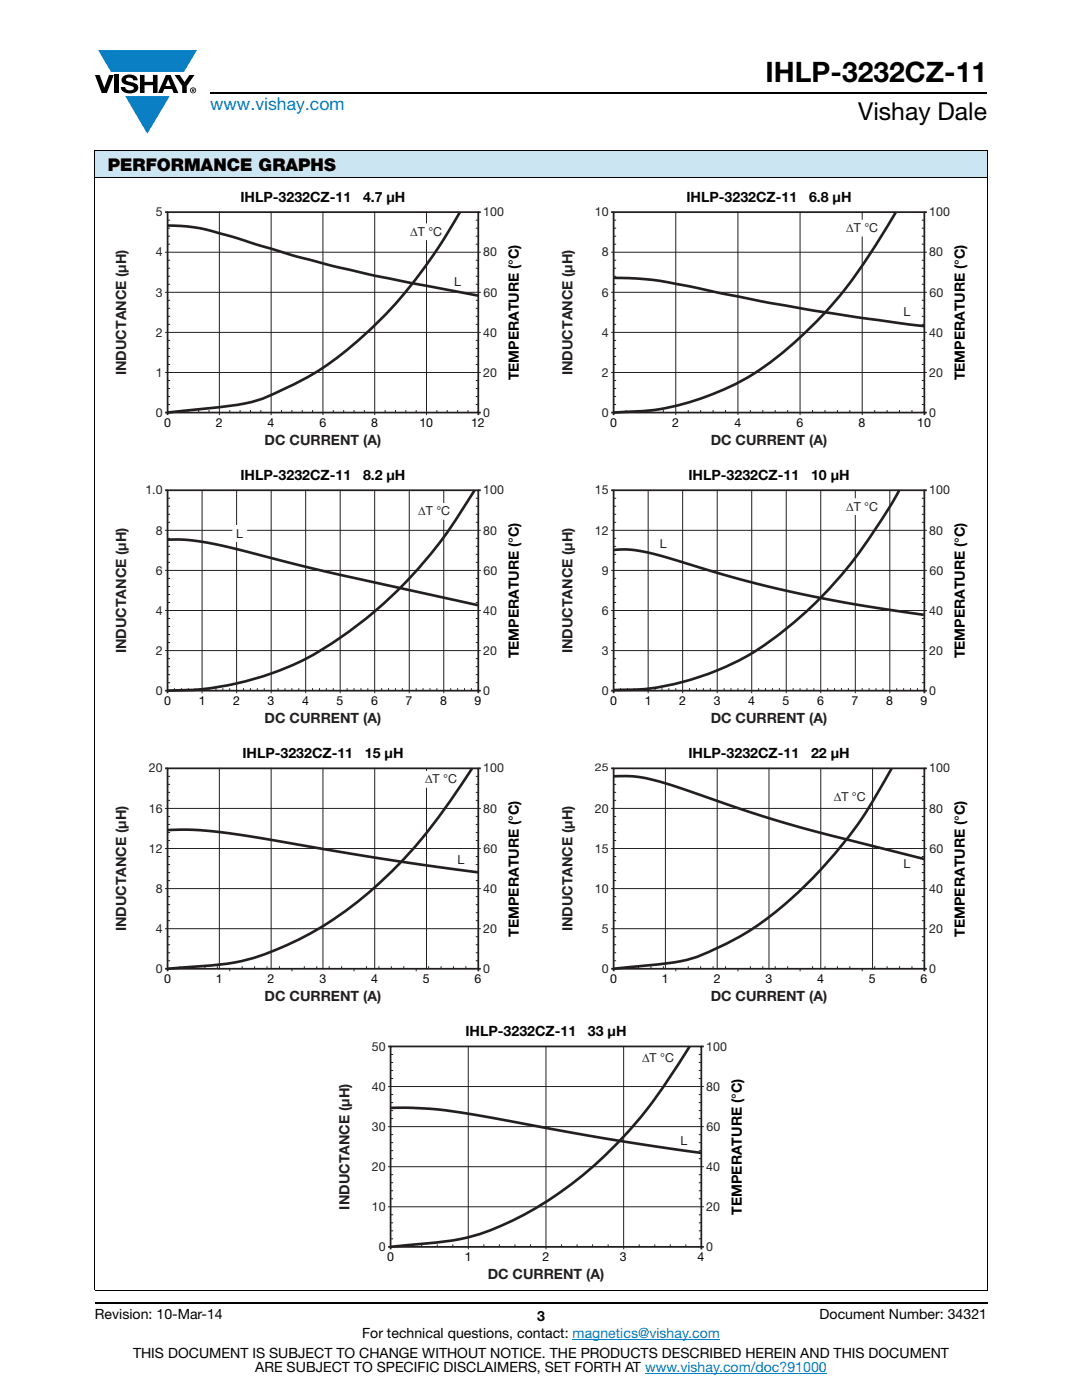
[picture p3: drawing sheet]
<svg xmlns="http://www.w3.org/2000/svg" width="216mm" height="279mm" viewBox="0 0 216 279" stroke-linecap="round" stroke-linejoin="round" font-family="sans-serif">
<g fill="#0a7fc3">
<path d="M19.6 10h19.7l-2.6 4.3h-1.1h-13.5z"/>
<path d="M25 19.2h8.9l-4.5 7.5z"/>
</g>
<g fill="#000">
<path d="M18.9 15h1l.9 2.5 1-2.5h.9l-1.4 3.6h-1zM22.9 15h.9v3.6h-.9zM24.6 15.3a2.1 2.1 0 0 1 2.8 .3l.1 .4h-.9a.79 .79 0 0 0-.7-.5 .79 .79 0 0 0-.8 .4l.3 .3 1 .2a1.08 1.08 0 0 1 1.2 1 1.08 1.08 0 0 1-1.1 1.2 1.73 1.73 0 0 1-2.4-1.2h.9a.96 .96 0 0 0 .8 .6 .96 .96 0 0 0 .9-.4 1.31 1.31 0 0 0-1.2-.6 1.03 1.03 0 0 1-1.1-.6 1.03 1.03 0 0 1 .2-1.1zM27.9 15h.9v1.3h1.7v-1.3h.9v3.6h-.9v-1.6h-1.7v1.6h-.9zM34.8 15h1.1l.9 1.4 1-1.4h1l-1.5 2.2v1.4h-.9v-1.4z"/>
<path d="M33.6 15.9l.5 1.3h-1.1zM33.1 15l-1.6 3.6h1l.3-.8h1.5l.3 .8h1l-1.6-3.6z"/>
<path d="M38.4 17.8h.2v.2h-.2zM38.3 17.7v.7h.1v-.3l.4 .3-.2-.3 .2-.2-.1-.2z"/>
<path d="M38.1 18a.46 .46 0 0 1 .9 0 .46 .46 0 0 1-.9 0zM37.9 18a.6 .6 0 0 0 1.2 0 .6 .6 0 0 0-1.2 0z"/>
</g>
<path d="M42 18.6h155M18.9 260h178.1" fill="none" stroke="#000" stroke-width=".36"/>
<path d="M114.3 267.3h29.3M128.7 274h36.3" fill="none" stroke="#007ec4" stroke-width=".2"/>
<path d="M18.9 30h178.1v5.5h-178.1z" fill="#cce5f3"/>
<path d="M18.9 30h178.1M18.9 35.5h178.1M18.9 30.1v227.3M197 30.1v227.3M18.9 257.5h178.1" fill="none" stroke="#000" stroke-width=".2"/>
<path d="M22.9 37.9h81.2v51.5h-81.2z" fill="#fff"/>
<g fill="none" stroke="#231f20" stroke-width=".2">
<path d="M32.9 50.3h63M32.9 58.3h63M33.4 59.9h.5M33.4 51.9h.5M33.4 53.5h.5M33.4 55.1h.5M33.4 56.7h.5M33.4 43.9h.5M33.4 45.5h.5M33.4 47.1h.5M33.4 48.7h.5M43.8 42.3v40"/>
<path d="M54.1 42.3v40M64.4 42.3v40M74.8 42.3v40M85.1 42.3v40M94.9 59.9h.5M94.9 51.9h.5M94.9 53.5h.5M94.9 55.1h.5M94.9 56.7h.5M94.9 43.9h.5M94.9 45.5h.5M94.9 47.1h.5"/>
<path d="M94.9 48.7h.5M32.9 66.3h63M32.9 74.3h63M33.4 61.5h.5M33.4 63.1h.5M33.4 64.7h.5M33.4 67.9h.5M33.4 69.5h.5M33.4 71.1h.5M33.4 72.7h.5M33.4 75.9h.5M33.4 77.5h.5"/>
<path d="M33.4 79.1h.5M94.9 61.5h.5M94.9 63.1h.5M94.9 64.7h.5M94.9 67.9h.5M94.9 69.5h.5M94.9 71.1h.5M94.9 72.7h.5M94.9 75.9h.5M94.9 77.5h.5M94.9 79.1h.5M33.4 80.7h.5"/>
<path d="M94.9 80.7h.5"/>
</g>
<path d="M32.9 42.3h.5M95.4 42.3h.5M32.9 82.3h.5M95.4 82.3h.5" fill="none" stroke="#231f20" stroke-width=".35"/>
<path d="M89.8 54.8h3v3h-3z" fill="#fff"/>
<path d="M89.8 54.8h3v3h-3z" fill="none" stroke="#fff" stroke-width=".35"/>
<path d="M81.3 44.8h7.5v3h-7.5z" fill="#fff"/>
<path d="M81.3 44.8h7.5v3h-7.5z" fill="none" stroke="#fff" stroke-width=".35"/>
<path d="M33.4 42.3h62v40h-62zM33.4 82.3v.5M95.4 82.3v.5" fill="none" stroke="#231f20" stroke-width=".35"/>
<g fill="none" stroke="#231f20" stroke-width=".2">
<path d="M35.5 81.8v.5M37.6 81.8v.5M39.6 81.8v.5M41.7 81.8v.5M43.8 82.3v.5M45.8 81.8v.5M47.9 81.8v.5M50 81.8v.5M52 81.8v.5M54.1 82.3v.5M56.2 81.8v.5M58.2 81.8v.5"/>
<path d="M60.3 81.8v.5M62.4 81.8v.5M64.4 82.3v.5M66.5 81.8v.5M68.6 81.8v.5M70.6 81.8v.5M72.7 81.8v.5M74.8 82.3v.5M76.8 81.8v.5M78.9 81.8v.5M81 81.8v.5M83 81.8v.5"/>
<path d="M85.1 82.3v.5M87.2 81.8v.5M89.2 81.8v.5M91.3 81.8v.5M93.4 81.8v.5"/>
</g>
<path d="M33.4 45a35.6 35.6 0 0 1 11.9 2l13.5 4.1 8.2 2.1 7.8 1.8 20.6 4M91.8 42.3a90.7 90.7 0 0 1-26.7 30.6 69.6 69.6 0 0 1-14 7.1 110.3 110.3 0 0 1-16.4 2.2l-1.3 .1" fill="none" stroke="#231f20" stroke-width=".53"/>
<path d="M111.9 37.9h81.2v51.5h-81.2z" fill="#fff"/>
<g fill="none" stroke="#231f20" stroke-width=".2">
<path d="M121.9 50.3h63M121.9 58.3h63M122.4 59.9h.5M122.4 51.9h.5M122.4 53.5h.5M122.4 55.1h.5M122.4 56.7h.5M122.4 43.9h.5M122.4 45.5h.5M122.4 47.1h.5M122.4 48.7h.5M134.8 42.3v40"/>
<path d="M147.2 42.3v40M159.6 42.3v40M172 42.3v40M183.9 59.9h.5M183.9 51.9h.5M183.9 53.5h.5M183.9 55.1h.5M183.9 56.7h.5M183.9 43.9h.5M183.9 45.5h.5M183.9 47.1h.5M183.9 48.7h.5"/>
<path d="M121.9 66.3h63M121.9 74.3h63M122.4 61.5h.5M122.4 63.1h.5M122.4 64.7h.5M122.4 67.9h.5M122.4 69.5h.5M122.4 71.1h.5M122.4 72.7h.5M122.4 75.9h.5M122.4 77.5h.5M122.4 79.1h.5"/>
<path d="M183.9 61.5h.5M183.9 63.1h.5M183.9 64.7h.5M183.9 67.9h.5M183.9 69.5h.5M183.9 71.1h.5M183.9 72.7h.5M183.9 75.9h.5M183.9 77.5h.5M183.9 79.1h.5M122.4 80.7h.5M183.9 80.7h.5"/>
</g>
<path d="M121.9 42.3h.5M184.4 42.3h.5M121.9 82.3h.5M184.4 82.3h.5" fill="none" stroke="#231f20" stroke-width=".35"/>
<path d="M179.5 60.8h3v3h-3z" fill="#fff"/>
<path d="M179.5 60.8h3v3h-3z" fill="none" stroke="#fff" stroke-width=".35"/>
<path d="M168.3 44h7.5v3h-7.5z" fill="#fff"/>
<path d="M168.3 44h7.5v3h-7.5z" fill="none" stroke="#fff" stroke-width=".35"/>
<path d="M122.4 42.3h62v40h-62zM122.4 82.3v.5M184.4 82.3v.5" fill="none" stroke="#231f20" stroke-width=".35"/>
<g fill="none" stroke="#231f20" stroke-width=".2">
<path d="M124.9 81.8v.5M127.4 81.8v.5M129.9 81.8v.5M132.4 81.8v.5M134.8 82.3v.5M137.3 81.8v.5M139.8 81.8v.5M142.3 81.8v.5M144.8 81.8v.5M147.2 82.3v.5M149.7 81.8v.5M152.2 81.8v.5"/>
<path d="M154.7 81.8v.5M157.2 81.8v.5M159.6 82.3v.5M162.1 81.8v.5M164.6 81.8v.5M167.1 81.8v.5M169.6 81.8v.5M172.1 82.3v.5M174.5 81.8v.5M177 81.8v.5M179.5 81.8v.5M182 81.8v.5"/>
</g>
<path d="M122.4 55.5h2.1a86.5 86.5 0 0 1 18.1 2.8l10.3 2 9.8 1.7 9.3 1.5 12.4 1.6M178.8 42.3a121.3 121.3 0 0 1-13.8 19.7 67.8 67.8 0 0 1-18.4 14.7 50.7 50.7 0 0 1-23.2 5.6h-1" fill="none" stroke="#231f20" stroke-width=".53"/>
<path d="M22.9 93.4h81.2v51.5h-81.2z" fill="#fff"/>
<g fill="none" stroke="#231f20" stroke-width=".2">
<path d="M33.4 99.4h.5M40.3 97.8v40M47.2 97.8v40M54.1 97.8v40M61 97.8v40M67.9 97.8v40M74.8 97.8v40M81.7 97.8v40M88.5 97.8v40M94.9 99.4h.5M32.9 113.8h63M32.9 105.8h63"/>
<path d="M33.4 115.4h.5M33.4 117h.5M33.4 118.6h.5M33.4 107.4h.5M33.4 109h.5M33.4 110.6h.5M33.4 112.2h.5M33.4 101h.5M33.4 102.6h.5M33.4 104.2h.5M94.9 115.4h.5M94.9 117h.5"/>
<path d="M94.9 118.6h.5M94.9 107.4h.5M94.9 109h.5M94.9 110.6h.5M94.9 112.2h.5M94.9 101h.5M94.9 102.6h.5M94.9 104.2h.5M32.9 129.8h63M32.9 121.8h63M33.4 137.8h.3M33.4 120.2h.5"/>
<path d="M33.4 123.4h.5M33.4 125h.5M33.4 126.6h.5M33.4 128.2h.5M33.4 131.4h.5M33.4 133h.5M33.4 134.6h.5M33.4 136.2h.5M94.9 120.2h.5M94.9 123.4h.5M94.9 125h.5M94.9 126.6h.5"/>
<path d="M94.9 128.2h.5M94.9 131.4h.5M94.9 133h.5M94.9 134.6h.5M94.9 136.2h.5"/>
</g>
<path d="M94.7 97.8a92.2 92.2 0 0 1-20.7 24.8 63.4 63.4 0 0 1-20.6 12.1 59.1 59.1 0 0 1-20 3.1M33.4 107.7a52.6 52.6 0 0 1 15.5 2.3l16 4 30.5 6.8" fill="none" stroke="#231f20" stroke-width=".53"/>
<path d="M32.9 97.8h.5M95.4 97.8h.5M32.9 137.8h.5M95.4 137.8h.5" fill="none" stroke="#231f20" stroke-width=".35"/>
<path d="M82.9 100.6h7.5v3h-7.5z" fill="#fff"/>
<path d="M82.9 100.6h7.5v3h-7.5z" fill="none" stroke="#fff" stroke-width=".35"/>
<path d="M33.4 97.8h62v40h-62zM33.4 137.8v.5M95.4 137.8v.5" fill="none" stroke="#231f20" stroke-width=".35"/>
<g fill="none" stroke="#231f20" stroke-width=".2">
<path d="M34.8 137.3v.5M36.2 137.3v.5M37.6 137.3v.5M38.9 137.3v.5M40.3 137.8v.5M41.7 137.3v.5M43.1 137.3v.5M44.5 137.3v.5M45.8 137.3v.5M47.2 137.8v.5M48.6 137.3v.5M50 137.3v.5"/>
<path d="M51.3 137.3v.5M52.7 137.3v.5M54.1 137.8v.5M55.5 137.3v.5M56.9 137.3v.5M58.2 137.3v.5M59.6 137.3v.5M61 137.8v.5M62.4 137.3v.5M63.8 137.3v.5M65.1 137.3v.5M66.5 137.3v.5"/>
<path d="M67.9 137.8v.5M69.3 137.3v.5M70.6 137.3v.5M72 137.3v.5M73.4 137.3v.5M74.8 137.8v.5M76.2 137.3v.5M77.5 137.3v.5M78.9 137.3v.5M80.3 137.3v.5M81.7 137.8v.5M83 137.3v.5"/>
<path d="M84.4 137.3v.5M85.8 137.3v.5M87.2 137.3v.5M88.6 137.8v.5M89.9 137.3v.5M91.3 137.3v.5M92.7 137.3v.5M94.1 137.3v.5"/>
</g>
<path d="M46.5 105h2.6v3h-2.6z" fill="#fff"/>
<path d="M46.5 105h2.6v3h-2.6z" fill="none" stroke="#fff" stroke-width=".35"/>
<path d="M111.9 93.4h81.2v51.5h-81.2z" fill="#fff"/>
<g fill="none" stroke="#231f20" stroke-width=".2">
<path d="M122.4 99.4h.5M129.3 97.8v40M136.2 97.8v40M143.1 97.8v40M150 97.8v40M156.9 97.8v40M163.8 97.8v40M170.7 97.8v40M177.6 97.8v40M183.9 99.4h.5M121.9 113.8h63M121.9 105.8h63"/>
<path d="M122.4 115.4h.5M122.4 117h.5M122.4 118.6h.5M122.4 107.4h.5M122.4 109h.5M122.4 110.6h.5M122.4 112.2h.5M122.4 101h.5M122.4 102.6h.5M122.4 104.2h.5M183.9 115.4h.5M183.9 117h.5"/>
<path d="M183.9 118.6h.5M183.9 107.4h.5M183.9 109h.5M183.9 110.6h.5M183.9 112.2h.5M183.9 101h.5M183.9 102.6h.5M183.9 104.2h.5M121.9 129.8h63M121.9 121.8h63M122.4 120.2h.5M122.4 123.4h.5"/>
<path d="M122.4 125h.5M122.4 126.6h.5M122.4 128.2h.5M122.4 131.4h.5M122.4 133h.5M122.4 134.6h.5M122.4 136.2h.5M122.4 137.8h.3M183.9 120.2h.5M183.9 123.4h.5M183.9 125h.5M183.9 126.6h.5"/>
<path d="M183.9 128.2h.5M183.9 131.4h.5M183.9 133h.5M183.9 134.6h.5M183.9 136.2h.5"/>
</g>
<path d="M121.9 97.8h.5M184.4 97.8h.5M121.9 137.8h.5M184.4 137.8h.5" fill="none" stroke="#231f20" stroke-width=".35"/>
<path d="M168.3 99.6h7.5v3h-7.5z" fill="#fff"/>
<path d="M168.3 99.6h7.5v3h-7.5z" fill="none" stroke="#fff" stroke-width=".35"/>
<path d="M122.4 97.8h62v40h-62zM122.4 137.8v.5M184.4 137.8v.5" fill="none" stroke="#231f20" stroke-width=".35"/>
<g fill="none" stroke="#231f20" stroke-width=".2">
<path d="M123.8 137.3v.5M125.2 137.3v.5M126.6 137.3v.5M128 137.3v.5M129.3 137.8v.5M130.7 137.3v.5M132.1 137.3v.5M133.5 137.3v.5M134.8 137.3v.5M136.2 137.8v.5M137.6 137.3v.5M139 137.3v.5"/>
<path d="M140.4 137.3v.5M141.7 137.3v.5M143.1 137.8v.5M144.5 137.3v.5M145.9 137.3v.5M147.2 137.3v.5M148.6 137.3v.5M150 137.8v.5M151.4 137.3v.5M152.8 137.3v.5M154.1 137.3v.5M155.5 137.3v.5"/>
<path d="M156.9 137.8v.5M158.3 137.3v.5M159.6 137.3v.5M161 137.3v.5M162.4 137.3v.5M163.8 137.8v.5M165.2 137.3v.5M166.5 137.3v.5M167.9 137.3v.5M169.3 137.3v.5M170.7 137.8v.5M172 137.3v.5"/>
<path d="M173.4 137.3v.5M174.8 137.3v.5M176.2 137.3v.5M177.6 137.8v.5M178.9 137.3v.5M180.3 137.3v.5M181.7 137.3v.5M183.1 137.3v.5"/>
</g>
<path d="M131.1 107h2.6v3h-2.6z" fill="#fff"/>
<path d="M131.1 107h2.6v3h-2.6z" fill="none" stroke="#fff" stroke-width=".35"/>
<path d="M179.4 97.8a93.7 93.7 0 0 1-20.5 26 53.2 53.2 0 0 1-33 13.9h-3.5M122.4 109.8a30.1 30.1 0 0 1 11.7 1.8l13.1 3.9 10.9 2.7 12 2.3 14.2 2.2" fill="none" stroke="#231f20" stroke-width=".53"/>
<path d="M22.9 148.9h81.2v51.5h-81.2z" fill="#fff"/>
<g fill="none" stroke="#231f20" stroke-width=".2">
<path d="M33.4 154.9h.5M33.4 156.5h.5M33.4 158.1h.5M33.4 159.7h.5M43.8 153.3v40M54.1 153.3v40M74.8 153.3v40M85.1 153.3v40M94.9 154.9h.5M94.9 156.5h.5M94.9 158.1h.5M94.9 159.7h.5"/>
<path d="M32.9 161.3h63M32.9 169.3h63M32.9 177.3h63M33.4 170.9h.5M33.4 172.5h.5M33.4 174.1h.5M33.4 175.7h.5M33.4 178.9h.5M33.4 162.9h.5M33.4 164.5h.5M33.4 166.1h.5M33.4 167.7h.5"/>
<path d="M94.9 170.9h.5M94.9 172.5h.5M94.9 174.1h.5M94.9 175.7h.5M94.9 178.9h.5M94.9 162.9h.5M94.9 164.5h.5M94.9 166.1h.5M94.9 167.7h.5M32.9 185.3h63M33.4 180.5h.5M33.4 182.1h.5"/>
<path d="M33.4 183.7h.5M33.4 186.9h.5M33.4 188.5h.5M33.4 190.1h.5M33.4 191.7h.5M94.9 180.5h.5M94.9 182.1h.5M94.9 183.7h.5M94.9 186.9h.5M94.9 188.5h.5M94.9 190.1h.5M94.9 191.7h.5"/>
</g>
<path d="M32.9 153.3h.5M95.4 153.3h.5M32.9 193.3h.5M95.4 193.3h.5" fill="none" stroke="#231f20" stroke-width=".35"/>
<path d="M90.5 170.2h3v3h-3z" fill="#fff"/>
<path d="M90.5 170.2h3v3h-3z" fill="none" stroke="#fff" stroke-width=".35"/>
<path d="M84.3 154h7.5v3h-7.5z" fill="#fff"/>
<path d="M84.3 154h7.5v3h-7.5z" fill="none" stroke="#fff" stroke-width=".35"/>
<path d="M33.4 153.3h62v40h-62zM33.4 193.3v.5M95.4 193.3v.5" fill="none" stroke="#231f20" stroke-width=".35"/>
<g fill="none" stroke="#231f20" stroke-width=".2">
<path d="M64.4 153.3v40M35.9 192.8v.5M38.4 192.8v.5M40.9 192.8v.5M43.4 192.8v.5M45.8 193.3v.5M48.3 192.8v.5M50.8 192.8v.5M53.3 192.8v.5M55.8 192.8v.5M58.2 193.3v.5M60.7 192.8v.5"/>
<path d="M63.2 192.8v.5M65.7 192.8v.5M68.2 192.8v.5M70.6 193.3v.5M73.1 192.8v.5M75.6 192.8v.5M78.1 192.8v.5M80.6 192.8v.5M83 193.3v.5M85.5 192.8v.5M88 192.8v.5M90.5 192.8v.5"/>
<path d="M93 192.8v.5"/>
</g>
<path d="M94.2 153.3a105.6 105.6 0 0 1-21.1 25.3 62.9 62.9 0 0 1-25.1 13.3 122.3 122.3 0 0 1-14.6 1.4M33.4 165.7a89.5 89.5 0 0 1 20.2 1.8l22.7 3.9 19.1 2.7" fill="none" stroke="#231f20" stroke-width=".53"/>
<path d="M111.9 148.9h81.2v51.5h-81.2z" fill="#fff"/>
<g fill="none" stroke="#231f20" stroke-width=".2">
<path d="M122.4 154.9h.5M122.4 156.5h.5M122.4 158.1h.5M122.4 159.7h.5M132.8 153.3v40M143.1 153.3v40M163.8 153.3v40M174.1 153.3v40M183.9 154.9h.5M183.9 156.5h.5M183.9 158.1h.5M183.9 159.7h.5"/>
<path d="M121.9 161.3h63M121.9 169.3h63M121.9 177.3h63M122.4 170.9h.5M122.4 172.5h.5M122.4 174.1h.5M122.4 175.7h.5M122.4 178.9h.5M122.4 162.9h.5M122.4 164.5h.5M122.4 166.1h.5M122.4 167.7h.5"/>
<path d="M183.9 170.9h.5M183.9 172.5h.5M183.9 174.1h.5M183.9 175.7h.5M183.9 178.9h.5M183.9 162.9h.5M183.9 164.5h.5M183.9 166.1h.5M183.9 167.7h.5M121.9 185.3h63M122.4 180.5h.5M122.4 182.1h.5"/>
<path d="M122.4 183.7h.5M122.4 186.9h.5M122.4 188.5h.5M122.4 190.1h.5M122.4 191.7h.5M183.9 180.5h.5M183.9 182.1h.5M183.9 183.7h.5M183.9 186.9h.5M183.9 190.1h.5M183.9 191.7h.5M183.9 188.5h.5"/>
</g>
<path d="M121.9 153.3h.5M184.4 153.3h.5M121.9 193.3h.5M184.4 193.3h.5" fill="none" stroke="#231f20" stroke-width=".35"/>
<path d="M179.5 171h3v3h-3z" fill="#fff"/>
<path d="M179.5 171h3v3h-3z" fill="none" stroke="#fff" stroke-width=".35"/>
<path d="M165.8 157.6h7.5v3h-7.5z" fill="#fff"/>
<path d="M165.8 157.6h7.5v3h-7.5z" fill="none" stroke="#fff" stroke-width=".35"/>
<path d="M122.4 153.3h62v40h-62zM122.4 193.3v.5M184.4 193.3v.5" fill="none" stroke="#231f20" stroke-width=".35"/>
<g fill="none" stroke="#231f20" stroke-width=".2">
<path d="M153.4 153.3v40M124.9 192.8v.5M127.4 192.8v.5M129.9 192.8v.5M132.4 192.8v.5M134.8 193.3v.5M137.3 192.8v.5M139.8 192.8v.5M142.3 192.8v.5M144.8 192.8v.5M147.2 193.3v.5M149.7 192.8v.5"/>
<path d="M152.2 192.8v.5M154.7 192.8v.5M157.2 192.8v.5M159.7 193.3v.5M162.1 192.8v.5M164.6 192.8v.5M167.1 192.8v.5M169.6 192.8v.5M172.1 193.3v.5M174.5 192.8v.5M177 192.8v.5M179.5 192.8v.5"/>
<path d="M182 192.8v.5"/>
</g>
<path d="M122.4 154.9a31.8 31.8 0 0 1 13.5 2.4l12.4 4.3 8.8 2.8 7.7 2.1 19.6 4.9M177.9 153.3a88.1 88.1 0 0 1-27.6 32 62.1 62.1 0 0 1-12.4 6 92.2 92.2 0 0 1-14.3 1.9l-1.2 .1" fill="none" stroke="#231f20" stroke-width=".53"/>
<path d="M67.4 204.4h81.3v51.5h-81.3z" fill="#fff"/>
<path d="M77.4 208.8h.5M77.9 208.8h62v40h-62zM139.9 208.8h.5M77.4 248.8h.5v.5M140.4 248.8h-.5l.1 .5" fill="none" stroke="#231f20" stroke-width=".35"/>
<g fill="none" stroke="#231f20" stroke-width=".2">
<path d="M77.4 216.8h63M77.9 218.4h.5M77.9 210.4h.5M77.9 212h.5M77.9 213.6h.5M77.9 215.2h.5M93.4 208.8v40.5M108.9 208.8v40.5M124.4 208.8v40.5M139.4 218.4h.5M139.4 210.4h.5M139.4 212h.5"/>
<path d="M139.4 213.6h.5M139.4 215.2h.5M77.4 224.8h63M77.4 232.8h63M77.9 226.4h.5M77.9 228h.5M77.9 229.6h.5M77.9 231.2h.5M77.9 234.4h.5M77.9 236h.5M77.9 237.6h.5M77.9 239.2h.5"/>
<path d="M77.9 220h.5M77.9 221.6h.5M77.9 223.2h.5M139.4 226.4h.5M139.4 228h.5M139.4 229.6h.5M139.4 231.2h.5M139.4 234.4h.5M139.4 236h.5M139.4 237.6h.5M139.4 239.2h.5M139.4 220h.5"/>
<path d="M139.4 221.6h.5M139.4 223.2h.5M77.4 240.8h63M77.9 242.4h.5M77.9 244h.5M77.9 245.6h.5M77.9 247.2h.5M81 248.3v.5M84.1 248.3v.5M87.2 248.3v.5M90.3 248.3v.5M96.5 248.3v.5"/>
<path d="M99.6 248.3v.5M102.7 248.3v.5M105.8 248.3v.5M112 248.3v.5M115.1 248.3v.5M118.2 248.3v.5M121.3 248.3v.5M127.5 248.3v.5M130.6 248.3v.5M133.7 248.3v.5M136.8 248.3v.5M139.4 242.4h.5"/>
<path d="M139.4 244h.5M139.4 245.6h.5M139.4 247.2h.5"/>
</g>
<path d="M135 226.2h3v3h-3z" fill="#fff"/>
<path d="M135 226.2h3v3h-3z" fill="none" stroke="#fff" stroke-width=".35"/>
<path d="M127.5 209.5h7.5v3h-7.5z" fill="#fff"/>
<path d="M127.5 209.5h7.5v3h-7.5z" fill="none" stroke="#fff" stroke-width=".35"/>
<path d="M137.6 208.8a102.1 102.1 0 0 1-15.5 20.5 69.7 69.7 0 0 1-27.1 17.2 85.7 85.7 0 0 1-15.9 2.2l-1.2 .1M77.9 221.1l7.3 .1 5.7 .7 29.9 5.3 19.1 2.9" fill="none" stroke="#231f20" stroke-width=".53"/>
<text font-size="5.6" x="152.8" y="16.4">IHLP-3232CZ-11</text>
<text font-size="4.9" x="171.3" y="24">Vishay Dale</text>
<text font-size="3.5" fill="#007ec4" x="42" y="21.9">www.vishay.com</text>
<text font-size="3.5" x="21.5" y="34.1">PERFORMANCE GRAPHS</text>
<g font-size="2.8" fill="#020303">
<text x="48" y="40.3">IHLP-3232CZ-11</text>
<text x="72.4" y="40.3">4.7 μH</text>
<text x="137" y="40.3">IHLP-3232CZ-11</text>
<text x="161.4" y="40.3">6.8 μH</text>
<text x="48" y="95.8">IHLP-3232CZ-11</text>
<text x="72.4" y="95.8">8.2 μH</text>
<text x="137.4" y="95.8">IHLP-3232CZ-11</text>
<text x="161.8" y="95.8">10 μH</text>
<text x="48.4" y="151.3">IHLP-3232CZ-11</text>
<text x="72.8" y="151.3">15 μH</text>
<text x="137.4" y="151.3">IHLP-3232CZ-11</text>
<text x="161.8" y="151.3">22 μH</text>
<text x="92.9" y="206.8">IHLP-3232CZ-11</text>
<text x="117.3" y="206.8">33 μH</text>
</g>
<g font-size="2.8" fill="#231f20">
<text x="25.2" y="74.9" transform="rotate(-90 25.2 74.9)">INDUCTANCE (μH)</text>
<text x="114.2" y="74.9" transform="rotate(-90 114.2 74.9)">INDUCTANCE (μH)</text>
<text x="52.8" y="88.8">DC CURRENT (A)</text>
<text x="141.8" y="88.8">DC CURRENT (A)</text>
<text x="25.2" y="130.4" transform="rotate(-90 25.2 130.4)">INDUCTANCE (μH)</text>
<text x="114.2" y="130.4" transform="rotate(-90 114.2 130.4)">INDUCTANCE (μH)</text>
<text x="52.8" y="144.3">DC CURRENT (A)</text>
<text x="141.8" y="144.3">DC CURRENT (A)</text>
<text x="25.2" y="185.9" transform="rotate(-90 25.2 185.9)">INDUCTANCE (μH)</text>
<text x="114.2" y="185.9" transform="rotate(-90 114.2 185.9)">INDUCTANCE (μH)</text>
<text x="52.8" y="199.8">DC CURRENT (A)</text>
<text x="141.8" y="199.8">DC CURRENT (A)</text>
<text x="69.7" y="241.4" transform="rotate(-90 69.7 241.4)">INDUCTANCE (μH)</text>
<text x="97.3" y="255.3">DC CURRENT (A)</text>
</g>
<g font-size="2.8">
<text x="103.5" y="75.9" transform="rotate(-90 103.5 75.9)">TEMPERATURE (°C)</text>
<text x="192.5" y="75.9" transform="rotate(-90 192.5 75.9)">TEMPERATURE (°C)</text>
<text x="103.5" y="131.4" transform="rotate(-90 103.5 131.4)">TEMPERATURE (°C)</text>
<text x="192.5" y="131.4" transform="rotate(-90 192.5 131.4)">TEMPERATURE (°C)</text>
<text x="103.5" y="186.9" transform="rotate(-90 103.5 186.9)">TEMPERATURE (°C)</text>
<text x="192.5" y="186.9" transform="rotate(-90 192.5 186.9)">TEMPERATURE (°C)</text>
<text x="148" y="242.4" transform="rotate(-90 148 242.4)">TEMPERATURE (°C)</text>
<text x="18.9" y="263.3">Revision: 10-Mar-14</text>
<text x="107.2" y="263.6">3</text>
<text x="163.6" y="263.3">Document Number: 34321</text>
<text x="72.3" y="267.1">For technical questions, contact: magnetics@vishay.com</text>
<text x="26.5" y="271">THIS DOCUMENT IS SUBJECT TO CHANGE WITHOUT NOTICE. THE PRODUCTS DESCRIBED HEREIN AND THIS DOCUMENT</text>
<text x="50.9" y="273.8">ARE SUBJECT TO SPECIFIC DISCLAIMERS, SET FORTH AT www.vishay.com/doc?91000</text>
</g>
<g font-size="2.5" fill="#231f20">
<text x="31.1" y="43.2">5</text>
<text x="81.9" y="47.1">ΔT °C</text>
<text x="96.4" y="43.2">100</text>
<text x="118.7" y="43.2">10</text>
<text x="168.9" y="46.4">ΔT °C</text>
<text x="185.4" y="43.2">100</text>
<text x="31.1" y="51.2">4</text>
<text x="96.4" y="51.2">80</text>
<text x="120.1" y="51.2">8</text>
<text x="185.4" y="51.2">80</text>
<text x="31.1" y="59.2">3</text>
<text x="90.6" y="57.1">L</text>
<text x="96.5" y="59.2">60</text>
<text x="120.1" y="59.2">6</text>
<text x="185.5" y="59.2">60</text>
<text x="180.3" y="63.1">L</text>
<text x="31.1" y="67.2">2</text>
<text x="96.4" y="67.2">40</text>
<text x="120.1" y="67.2">4</text>
<text x="185.4" y="67.2">40</text>
<text x="31.1" y="75.2">1</text>
<text x="96.4" y="75.2">20</text>
<text x="120.1" y="75.2">2</text>
<text x="185.4" y="75.2">20</text>
<text x="31.1" y="83.2">0</text>
<text x="96.4" y="83.2">0</text>
<text x="120.1" y="83.2">0</text>
<text x="185.4" y="83.2">0</text>
<text x="29" y="98.7">1.0</text>
<text x="96.4" y="98.7">100</text>
<text x="118.7" y="98.7">15</text>
<text x="168.8" y="101.9">ΔT °C</text>
<text x="185.4" y="98.7">100</text>
<text x="31.1" y="106.7">8</text>
<text x="47.1" y="107.3">L</text>
<text x="83.5" y="102.9">ΔT °C</text>
<text x="96.4" y="106.7">80</text>
<text x="118.7" y="106.7">12</text>
<text x="185.4" y="106.7">80</text>
<text x="131.7" y="109.3">L</text>
<text x="31.1" y="114.7">6</text>
<text x="96.5" y="114.7">60</text>
<text x="120.1" y="114.7">9</text>
<text x="185.5" y="114.7">60</text>
<text x="31.1" y="122.7">4</text>
<text x="96.4" y="122.7">40</text>
<text x="120.1" y="122.7">6</text>
<text x="185.4" y="122.7">40</text>
<text x="31.1" y="130.7">2</text>
<text x="96.4" y="130.7">20</text>
<text x="120.1" y="130.7">3</text>
<text x="185.4" y="130.7">20</text>
<text x="31.1" y="138.7">0</text>
<text x="96.4" y="138.7">0</text>
<text x="120.1" y="138.7">0</text>
<text x="185.4" y="138.7">0</text>
<text x="29.7" y="154.2">20</text>
<text x="96.4" y="154.2">100</text>
<text x="185.4" y="154.2">100</text>
<text x="84.8" y="156.4">ΔT °C</text>
<text x="166.4" y="159.9">ΔT °C</text>
<text x="29.7" y="162.2">16</text>
<text x="96.4" y="162.2">80</text>
<text x="118.7" y="162.2">20</text>
<text x="185.4" y="162.2">80</text>
<text x="29.7" y="170.2">12</text>
<text x="91.3" y="172.4">L</text>
<text x="96.5" y="170.2">60</text>
<text x="118.7" y="170.2">15</text>
<text x="180.3" y="173.3">L</text>
<text x="185.5" y="170.2">60</text>
<text x="31.1" y="178.2">8</text>
<text x="96.4" y="178.2">40</text>
<text x="118.7" y="178.2">10</text>
<text x="185.4" y="178.2">40</text>
<text x="31.1" y="186.2">4</text>
<text x="96.4" y="186.2">20</text>
<text x="120.1" y="186.2">5</text>
<text x="185.4" y="186.2">20</text>
<text x="31.1" y="194.2">0</text>
<text x="96.4" y="194.2">0</text>
<text x="120.1" y="194.2">0</text>
<text x="185.4" y="194.2">0</text>
<text x="74.2" y="209.7">50</text>
<text x="140.9" y="209.7">100</text>
<text x="128.1" y="211.9">ΔT °C</text>
<text x="74.2" y="217.7">40</text>
<text x="140.9" y="217.7">80</text>
<text x="74.2" y="225.7">30</text>
<text x="141" y="225.7">60</text>
<text x="74.2" y="233.7">20</text>
<text x="135.8" y="228.5">L</text>
<text x="140.9" y="233.7">40</text>
<text x="74.2" y="241.7">10</text>
<text x="140.9" y="241.7">20</text>
<text x="75.6" y="249.7">0</text>
<text x="140.9" y="249.7">0</text>
</g>
<g font-size="2.5" fill="#020303">
<text x="32.8" y="85.2">0</text>
<text x="43.1" y="85.2">2</text>
<text x="53.4" y="85.2">4</text>
<text x="63.7" y="85.2">6</text>
<text x="74" y="85.2">8</text>
<text x="83.7" y="85.2">10</text>
<text x="94" y="85.2">12</text>
<text x="121.8" y="85.2">0</text>
<text x="134.2" y="85.2">2</text>
<text x="146.5" y="85.2">4</text>
<text x="158.9" y="85.2">6</text>
<text x="171.3" y="85.2">8</text>
<text x="183" y="85.2">10</text>
<text x="32.8" y="140.7">0</text>
<text x="39.6" y="140.7">1</text>
<text x="46.5" y="140.7">2</text>
<text x="53.4" y="140.7">3</text>
<text x="60.3" y="140.7">4</text>
<text x="67.2" y="140.7">5</text>
<text x="74" y="140.7">6</text>
<text x="80.9" y="140.7">7</text>
<text x="87.8" y="140.7">8</text>
<text x="94.7" y="140.7">9</text>
<text x="121.8" y="140.7">0</text>
<text x="128.6" y="140.7">1</text>
<text x="135.5" y="140.7">2</text>
<text x="142.4" y="140.7">3</text>
<text x="149.3" y="140.7">4</text>
<text x="156.2" y="140.7">5</text>
<text x="163" y="140.7">6</text>
<text x="169.9" y="140.7">7</text>
<text x="176.8" y="140.7">8</text>
<text x="183.7" y="140.7">9</text>
<text x="32.8" y="196.2">0</text>
<text x="43.1" y="196.2">1</text>
<text x="53.4" y="196.2">2</text>
<text x="63.7" y="196.2">3</text>
<text x="74" y="196.2">4</text>
<text x="84.4" y="196.2">5</text>
<text x="94.7" y="196.2">6</text>
<text x="121.8" y="196.2">0</text>
<text x="132.1" y="196.2">1</text>
<text x="142.4" y="196.2">2</text>
<text x="152.7" y="196.2">3</text>
<text x="163.1" y="196.2">4</text>
<text x="173.4" y="196.2">5</text>
<text x="183.7" y="196.2">6</text>
<text x="77.3" y="251.7">0</text>
<text x="92.7" y="251.7">1</text>
<text x="108.2" y="251.7">2</text>
<text x="123.7" y="251.7">3</text>
<text x="139.2" y="251.7">4</text>
</g>
<text font-size="2.1" fill="#231f20" x="118.7" y="153.9">25</text>
</svg>
